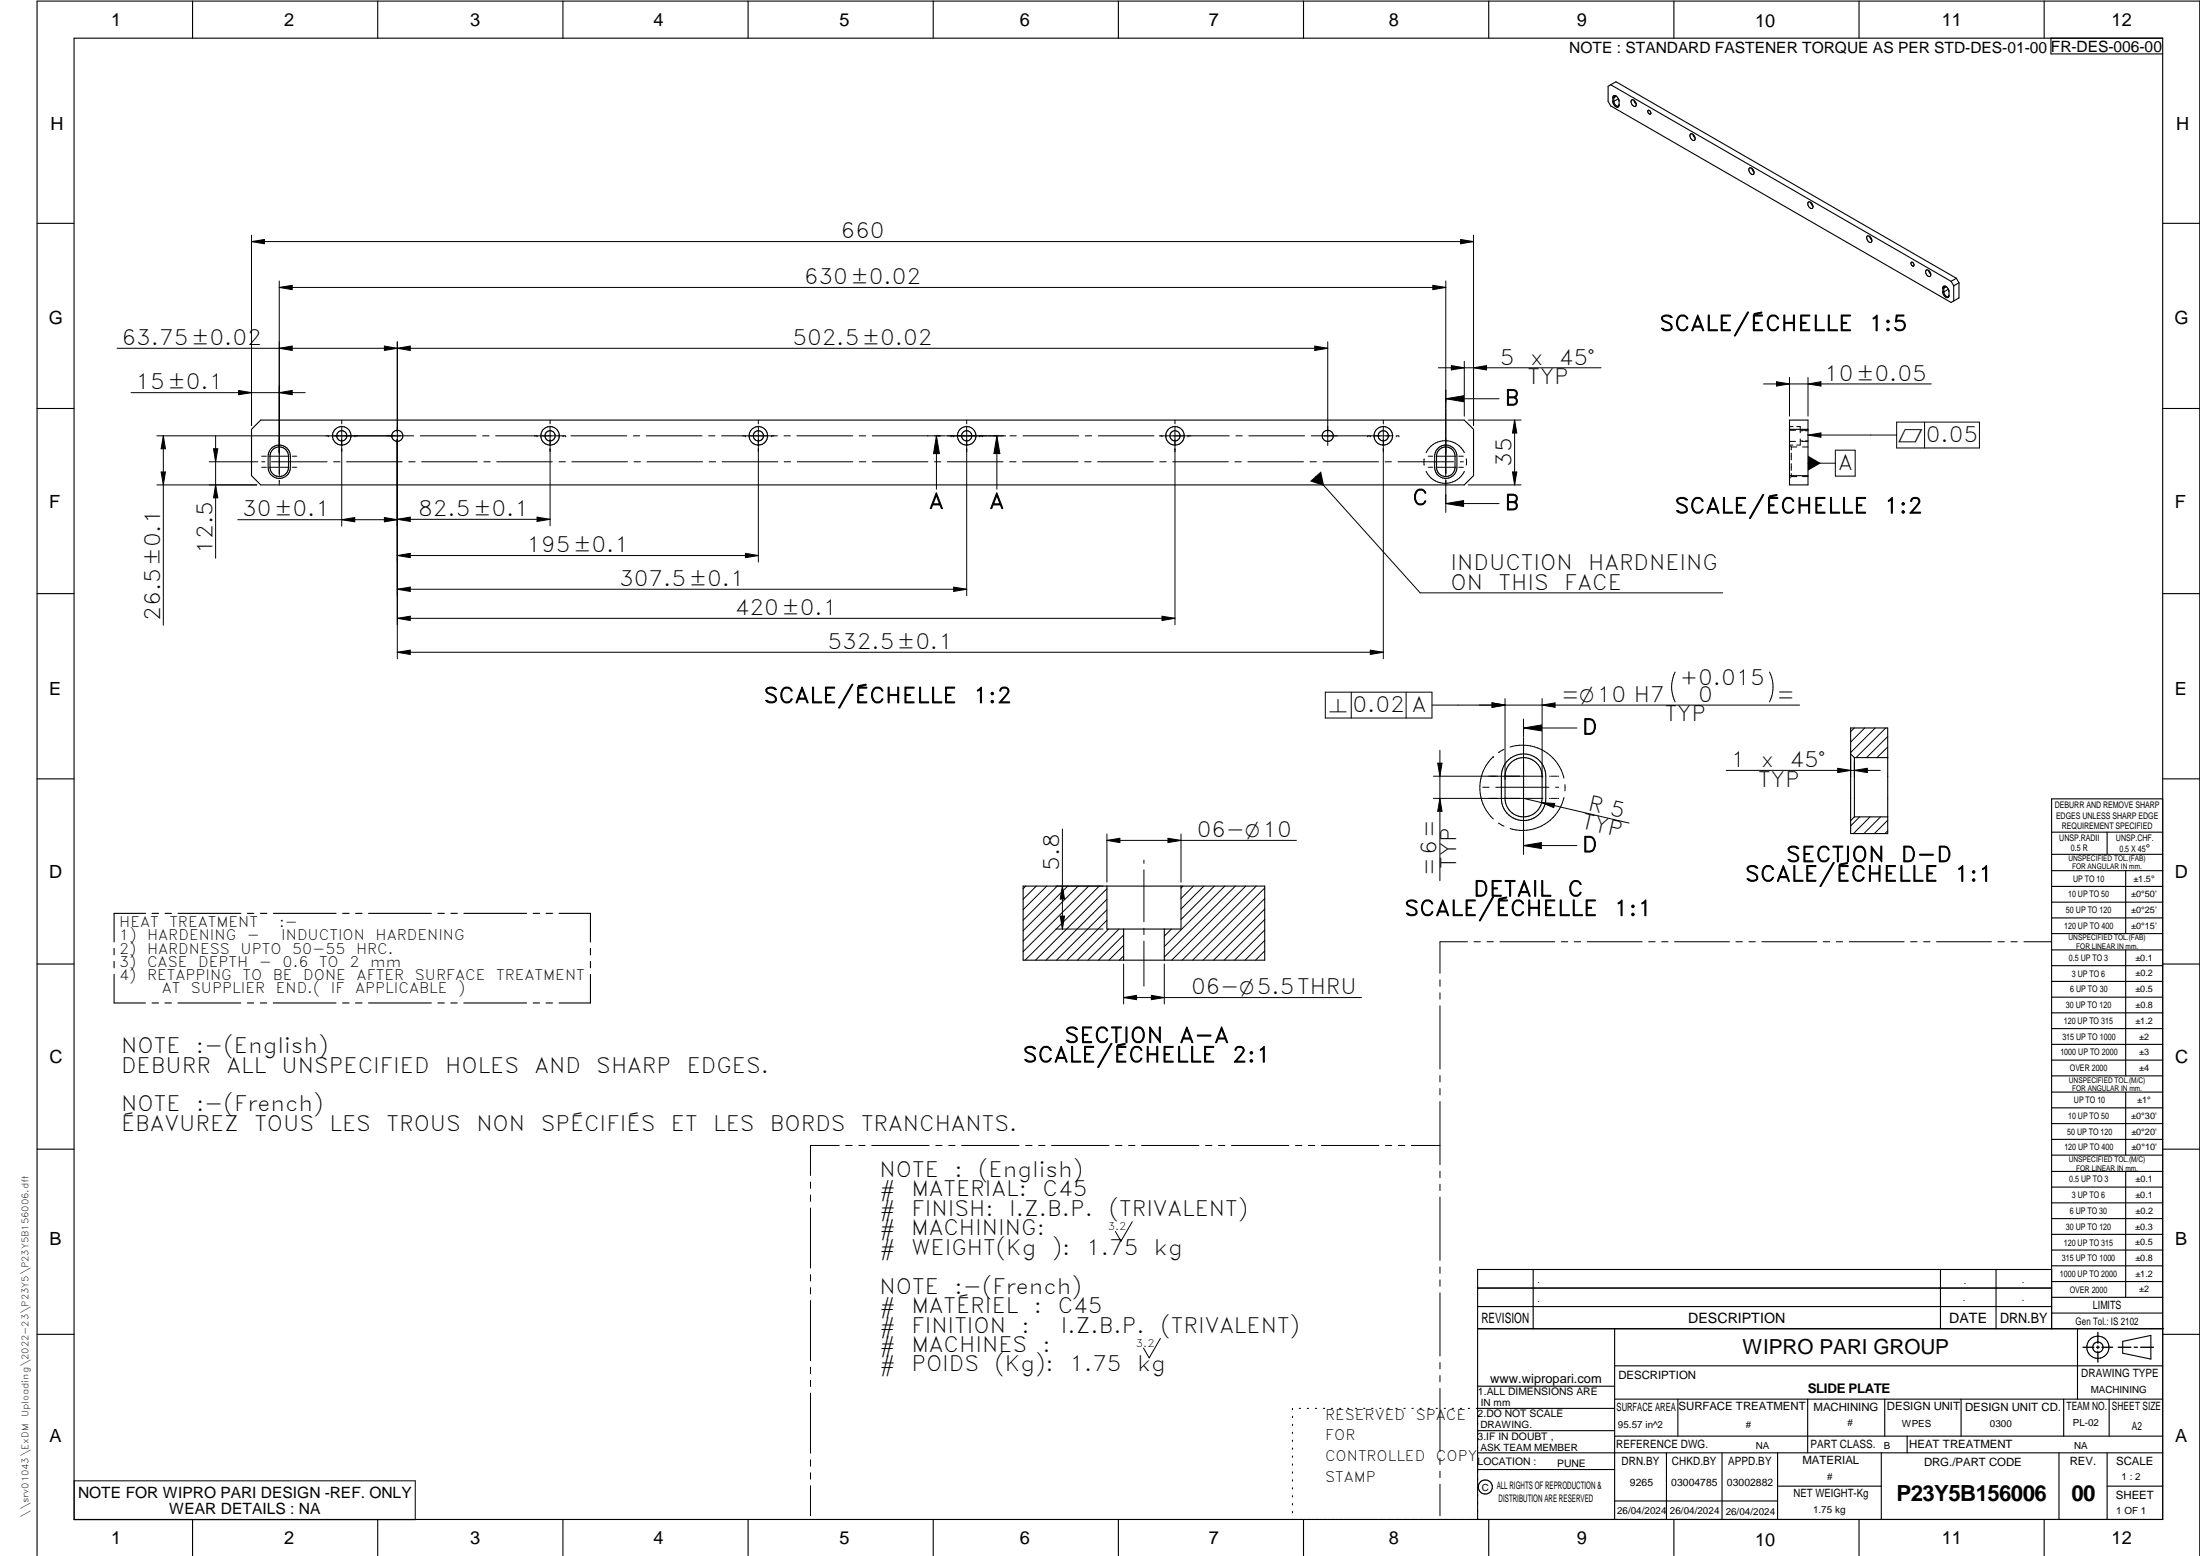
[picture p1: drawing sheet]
<svg xmlns="http://www.w3.org/2000/svg" width="594mm" height="420mm" viewBox="0 0 594 420" stroke-linecap="round" stroke-linejoin="round" font-family="sans-serif">
<g fill="none" stroke="#000" stroke-width=".3">
<path d="M20 10.3h564v400h-564zM52 .3v10M102 .3v10M152 .3v10M202 .3v10M252 .3v10M302 .3v10M352 .3v10M402 .3v10M452 .3v10M502 .3v10M552 .3v10"/>
<path d="M553.8 10.3v4.3h30.2M434.9 22.9l-.7 .4v4.1l.7 1.2 92 53.1 .7-.4M434.9 22.9l92 53.1M434.9 22.9l1.5-.8 91.9 53M435.5 27.4h.3M435.5 26.4h.3M435.5 26.4a.64 .64 0 0 1 .6-.6 .64 .64 0 0 1 .7 .5l.3 .5M435.5 26.4v1M435.8 26.4v1M435.8 27.4a1.11 1.11 0 0 0 1.3 1.2l.1-.4M436.4 26l-.4-.1-.2 .5M436.5 26l-.7 .4"/>
<path d="M437 26.7l-1.2 .7M437.1 26.8l.1 1.6a.64 .64 0 0 1-.6 .6 .64 .64 0 0 1-.7-.5l-.4-1.1M437.1 26.8l.1 .4M440.5 27.1a1.07 1.07 0 0 1 1.1 .3 1.07 1.07 0 0 1 .2 1.2 1.07 1.07 0 0 1-1.2-.3 1.07 1.07 0 0 1-.1-1.2zM441.3 27.1l.5 1M445 29.8a.59 .59 0 0 1 .7 .3 .59 .59 0 0 1-.1 .7l-.5-.3zM456.5 36.2a1.05 1.05 0 0 1 1.1 .6 1.05 1.05 0 0 1-.2 1.2 1.22 1.22 0 0 1-.9-1.8zM457.2 36.3l.5 1M472.3 45.5a1.07 1.07 0 0 1 1.1 .3 1.07 1.07 0 0 1 .2 1.2 1.07 1.07 0 0 1-1.1-.4 1.07 1.07 0 0 1-.2-1.1zM473.1 45.5l.5 1M488.2 54.7a1.07 1.07 0 0 1 1.2 .3 1.07 1.07 0 0 1 .1 1.2 1.07 1.07 0 0 1-1.1-.4 1.07 1.07 0 0 1-.2-1.1zM489 54.7l.6 1"/>
<path d="M10 60.3h10M504.3 63.7a1.05 1.05 0 0 1 1 .6 1.05 1.05 0 0 1-.2 1.2 1.22 1.22 0 0 1-.8-1.8zM504.9 63.9l.6 1M516.1 70.8a.6 .6 0 0 1 .6 .4 .6 .6 0 0 1-.1 .7l-.4-.4zM520.1 73a1.07 1.07 0 0 1 1.1 .4 1.07 1.07 0 0 1 .1 1.1 1.07 1.07 0 0 1-1.1-.3 1.07 1.07 0 0 1-.1-1.2zM520.8 73l.6 1M524.6 78.8h.3M524.6 77.8h.3M524.6 77.8v1M524.9 77.8v1M524.9 78.8a1.11 1.11 0 0 0 1.3 1.2l.1-.4M525.5 77.3l.7 1"/>
<path d="M525.5 77.3h-.6l-.3 .5M525.5 77.4h-.5l-.1 .4M525.6 77.4l-.7 .4M526.1 78.1l-1.2 .7M526.2 78.2l.1 .4M526.2 78.3l.1 .2M526.3 78.5v1.3a.64 .64 0 0 1-.6 .6 .64 .64 0 0 1-.7-.5l-.4-1.1M526.9 76l.7 1.2M527.6 77.2v4.1M528.3 75.1l.7 1.3M528.3 75.1l-1.4 .9M529 76.4v4.1l-1.4 .8"/>
<path d="M529 76.4l-1.4 .8M584 60.3h10M10 110.3h10M67.9 115.9l2.5-2.5h325l2.5 2.5v12.5l-2.5 2.5h-325l-2.5-2.5zM483.2 113.4h5v17.5h-5zM483.2 115.9h5M584 110.3h10M73.4 121a3 3 0 0 1 3.2-.6 3 3 0 0 1 1.8 2.8v3a3 3 0 0 1-3 3 3 3 0 0 1-3-3v-3.5l.4-.9zM73.6 121.5a2.5 2.5 0 0 1 2.7-.6 2.5 2.5 0 0 1 1.6 2.3v3a2.5 2.5 0 0 1-2.5 2.5 2.5 2.5 0 0 1-2.5-2.5l.1-3.5zM388.4 121a3 3 0 0 1 3.2-.6 3 3 0 0 1 1.8 2.8v3a3 3 0 0 1-3 3 3 3 0 0 1-3-3v-3.5l.4-.9zM388.6 121.5a2.5 2.5 0 0 1 2.7-.6 2.5 2.5 0 0 1 1.6 2.3v3a2.5 2.5 0 0 1-2.5 2.5 2.5 2.5 0 0 1-2.5-2.5l.1-3.5zM483.2 128.4h5"/>
<path d="M10 160.3h10M584 160.3h10M499.7 196.6h10.1v28.5h-10.1zM10 210.3h10M407.4 205.1a6 6 0 0 1 6.5-1 6 6 0 0 1 3.5 5.5v6a6 6 0 0 1-6 6 6 6 0 0 1-6-6v-6l.2-1.4 .5-1.4zM407.9 206.1a5 5 0 0 1 5.4-1.1 5 5 0 0 1 3.1 4.6v6a5 5 0 0 1-5 5 5 5 0 0 1-5-5l.1-6.7 .3-1.2zM499.7 203.6l1.1 1M500.8 204.6v16M500.8 204.6h9M584 215.7h-30v143.1M584 210.3h10M276.3 239.3h65.2v20h-65.2z"/>
<path d="M318.9 239.3v11.6h-20v-11.6M500.8 220.6l-1.1 1M500.8 220.6h9M554 230.7h30M554 224.7h30M554 235.1h30M554 239.4h30M569 224.7v6M574 235.1v17M30.8 256.1v1.7M30.8 259.6v1.7M39.3 246.6h-8.5v7.7"/>
<path d="M41.1 246.6h1.7M44.6 246.6h1.7M48.1 246.6h16.9M66.8 246.6h1.7M70.3 246.6h1.7M73.8 246.6h17M92.5 246.6h1.8M96 246.6h1.8M99.5 246.6h17M118.3 246.6h1.7M121.8 246.6h1.7M125.3 246.6h16.9"/>
<path d="M144 246.6h1.7M147.5 246.6h1.7M151 246.6h8.4v7.8M159.4 256.1v1.8M159.4 259.6v1.7M303.4 250.9v8.4M314.4 250.9v8.4M554 243.6h30M554 247.9h30M554 252.1h30M554 256.5h30M574 256.5v34"/>
<path d="M10 260.3h10M30.8 263.1v7.7h8.5M41.1 270.8h1.7M44.5 270.8h1.8M48.1 270.8h16.9M66.8 270.8h1.7M70.3 270.8h1.7M73.8 270.8h16.9M92.5 270.8h1.7M96 270.8h1.7M99.5 270.8h17M118.2 270.8h1.8"/>
<path d="M121.7 270.8h1.8M125.2 270.8h17M144 270.8h1.7M147.5 270.8h1.7M159.4 263.1v7.7h-8.4M554 260.8h30M554 265h30M554 269.3h30M554 273.5h30M554 277.7h30M584 260.3h10M554 282h30"/>
<path d="M554 286.3h30M554 290.5h30M554 294.9h30M554 299.1h30M574 294.9v17M10 310.3h10M554 303.4h30M554 307.7h30M554 311.9h30M554 316.3h30M574 316.3v34M584 310.3h10"/>
<path d="M554 320.5h30M554 324.8h30M554 329.1h30M554 333.3h30M554 337.5h30M399 358.8h185.3M399 352.8h155M399 347.8h155M414 342.8v16M436 358.8v51.5M524 342.8v16M539 342.8v16"/>
<path d="M554 342.8h-155v67.5M554 341.8h30M554 346.1h30M554 350.3h30M554 354.6h30M561 358.8v19M10 360.3h10M399 374.3h37M436 368.8h148M436 377.8h148M453.1 377.8v10M488.1 377.8v14.5"/>
<path d="M508.9 377.8v10M529.6 377.8v10M557.3 377.8v10M569.5 377.8v10M573.2 362.2l7.6-1.6v6.4l-7.6-1.6zM584 360.3h10M349 380.3v.3M349 382.4v.4M349 384.6v.3M349 386.7v.4M349 388.9v.3M349 391v.4"/>
<path d="M349 393.2v.3M349 395.3v.3M349 397.4v.4M349 399.6v.3M350.9 380.3h.3M353 380.3h.3M355.2 380.3h.3M357.4 380.3h.3M359.6 380.3h.3M361.7 380.3h.3M363.9 380.3h.3M366.1 380.3h.3"/>
<path d="M368.3 380.3h.3M370.4 380.3h.3M372.6 380.3h.3M374.8 380.3h.3M376.9 380.3h.4M379.1 380.3h.3M381.3 380.3h.3M383.4 380.3h.4M385.6 380.3h.4M387.8 380.3h.3M390 380.3h.3M392.1 380.3h.4"/>
<path d="M394.3 380.3h.4M396.5 380.3h.3M399 396.8h37M399 392.3h185M399 386.3h37M436 387.8h148M436 380.3h-37.3M450 392.3v18M465 392.3v18M480 392.3v18M508 392.3v18M515 387.8v4.5"/>
<path d="M556 392.3v18M569 392.3v18M52 410.3v9.8M102 410.3v9.8M152 410.3v9.8M202 410.3v9.8M252 410.3v9.8M302 410.3v9.8M349 401.7v.4M349 403.9v.3M349 406v.4M349 408.2v.3"/>
<path d="M352 410.3v9.8M402 410.3v9.8M436 405.3h44M452 410.3v9.8M480 401.3h28M502 410.3v9.8M552 410.3v9.8M569 401.3h15M10 420.1v-419.8h584v419.8"/>
<circle cx="92.3" cy="117.7" r="2.5"/>
<circle cx="92.3" cy="117.7" r="1.37"/>
<circle cx="107.3" cy="117.7" r="1.5"/>
<circle cx="148.5" cy="117.7" r="2.5"/>
<circle cx="148.5" cy="117.7" r="1.38"/>
<circle cx="204.8" cy="117.7" r="2.5"/>
<circle cx="204.8" cy="117.7" r="1.37"/>
<circle cx="261" cy="117.7" r="2.5"/>
<circle cx="261" cy="117.7" r="1.38"/>
<circle cx="317.3" cy="117.7" r="2.5"/>
<circle cx="317.3" cy="117.7" r="1.38"/>
<circle cx="358.5" cy="117.7" r="1.5"/>
<circle cx="373.5" cy="117.7" r="2.5"/>
<circle cx="373.5" cy="117.7" r="1.38"/>
<circle cx="566.5" cy="363.8" r="1.4"/>
<circle cx="566.5" cy="363.8" r="3"/>
<circle cx="401.1" cy="401.5" r="1.91"/>
</g>
<g fill="none" stroke="#000" stroke-width=".27">
<path d="M67.9 63.5v51.4M67.9 65.2h330M67.9 65.2l3.5-.5v1.1zM75.4 77.6l3.5-.6v1.2zM75.4 75.9v52.9M75.4 77.6h315M386.9 77l3.5 .6-3.5 .6zM390.4 75.9v52.9M394.4 64.7l3.5 .5-3.5 .6zM397.9 63.5v51.4M31.6 94h326.9M75.4 94l3.5-.5v1.1z"/>
<path d="M103.8 93.5v1.1l7-1.1v1.1zM107.3 92.3v85.6M355 93.5l3.5 .5-3.5 .6zM358.5 92.3v28M388.4 99.3h43.9M391.9 98.7l3.5 .6-3.5 .6zM395.4 97.6v14.8M397.9 99.3l3.5-.6v1.2zM35.4 106h47M42.3 117.7h67.6M44.1 117.7l.6 3.5h-1.2zM44.1 117.7v51.1"/>
<path d="M58.2 117.7v33M64.4 105.4l3.5 .6-3.5 .6zM75.4 119.7h.1M75.4 106l3.5-.6v1.2zM88.8 117.7h.1M92.3 115.1v27M92.3 114.2h.1M92.3 113.4v.1M92.3 113.6v.5M95.8 117.7h.1M110 117.7h1.7M113.5 117.7h15.1"/>
<path d="M130.3 117.7h1.8M133.8 117.7h18.9M145 117.7h.1M148.5 114.2h.1M148.5 113.4v.1M148.5 113.6v.5M148.5 115.1v26.9M152 117.7h.1M152.8 117.7h.1M154.2 117.7h15M171 117.7h1.8M174.5 117.7h15.1"/>
<path d="M191.4 117.7h1.7M194.9 117.7h15M201.3 117.7h.1M204.8 114.2h.1M204.8 113.4v.1M204.8 113.6v.5M204.8 115.1v36.7M208.3 117.7h.1M211.7 117.7h1.7M215.2 117.7h15.1M232 117.7h1.8M252.9 117.7l.8 4.8h-1.6z"/>
<path d="M252.9 117.7v14.4M255.3 117.7h-19.8M255.5 117.7h16.1M256.8 117.7h.1M257.5 117.7h.1M261 114.2h.1M261 113.4v.1M261 113.6v.5M261 115.1v45.8M264.5 117.7h.1M265.3 117.7h.1M269.2 117.7l.8 4.8h-1.6z"/>
<path d="M269.2 117.7v14.4M272.7 117.7h1.7M276.2 117.7h15.1M293 117.7h1.8M296.6 117.7h15M313 117.7h.1M313.8 117.7h.1M317.3 114.2h.1M317.3 113.4v.1M317.3 113.6v.5M317.3 115.1v53.6M320.8 117.7h.1"/>
<path d="M332 117.7h-18.8M333.7 117.7h1.8M337.2 117.7h15.1M354.1 117.7h1.7M355.9 117.7h20.3M369.3 117.7h.1M370 117.7h.1M373.5 115.1v62.8M373.5 114.2h.1M373.5 113.4v.1M373.5 113.6v.5M377 117.7h.1"/>
<path d="M377.1 117.7h.6M377.8 117.7h.1M390.4 119.7h.1M390.4 107.7h14.4M390.4 107.7l4.8-.8v1.6zM396.5 113.4h14.3M409 113.4v17.5M409 113.4l.6 3.5h-1.2zM476.2 103.7h45.3M479.7 103.1l3.5 .6-3.5 .5zM483.2 115.2h1M483.2 119.2h1.7"/>
<path d="M483.2 101.9v10.5M483.2 116.2h1.7M485.2 115.2h.9v1.6M486.1 116.3h.7M486.1 118.5v1.7h-.9M486.1 119.1h.7M486.6 119.2h1.6M486.6 116.2h1.6M487.5 119.1h.7M487.5 116.3h.7M488.2 103.7l3.5-.6v1.1zM488.2 117.5l3.5-.6v1.2z"/>
<path d="M488.2 101.9v10.5M488.2 117.5h24M512.2 114h22.3v7h-22.3zM519.7 114v7M42.3 130.9h27.1M43.5 127.4h1.2l-.6 3.5zM56.5 124.7h13.1M57.7 121.2h1.1l-.6 3.5zM58.2 130.9l.6 3.5h-1.1zM70.7 123.2h.1M70.7 126.2h.1M70.7 124.7h.8"/>
<path d="M70.9 123.2h.8M70.9 126.2h.8M71.9 123.2h.1M71.9 126.2h.1M72.8 123.2h5.2M72.8 126.2h5.2M73.3 124.7h15M75.4 129.7h.1M75.4 129.9v.8M75.4 130.9h.1M78.9 123.2h.1M78.9 126.2h.1"/>
<path d="M79.1 123.2h.9M79.1 126.2h.9M80.1 123.2h.1M80.1 126.2h.1M90.1 124.7h1.7M92.3 121.2h.1M93.6 124.7h15M103.8 139.7l3.5 .6-3.5 .6zM110.4 124.7h1.7M113.9 124.7h15M130.7 124.7h1.7M134.1 124.7h15.1"/>
<path d="M145 139.6l3.5 .6-3.5 .6zM148.5 121.2h.1M150.9 124.7h1.8M154.4 124.7h15M171.2 124.7h1.7M174.7 124.7h15M191.5 124.7h1.7M195 124.7h15M204.8 121.2h.1M211.8 124.7h1.7M215.3 124.7h15M232.1 124.7h1.7"/>
<path d="M235.6 124.7h15M252.3 124.7h1.8M255.8 124.7h15M261 121.2h.1M272.6 124.7h1.8M276.1 124.7h15M292.9 124.7h1.7M296.4 124.7h15M313.2 124.7h1.7M316.7 124.7h15M317.3 121.2h.1M333.5 124.7h1.7"/>
<path d="M337 124.7h15M353.8 124.7h1.7M355.2 128.6l28.3 31.5h81.7M357.2 124.7h15.1M373.5 121.2h.1M374 124.7h1.7M377.5 124.7h15M384.6 123.9v1.7M385.6 123.2h.1M385.6 126.2h.1M385.9 123.2h.8M385.9 126.2h.8"/>
<path d="M386.9 123.2h.1M386.9 126.2h.1M387.8 123.2h5.2M387.8 126.2h5.2M390.4 129.7h.1M390.4 136l4.8-.8v1.6zM390.4 129.5v8.9M390.4 136h14.4M393.9 123.2h.1M393.9 126.2h.1M394.1 123.2h.9M394.1 126.2h.9"/>
<path d="M394.3 124.7h.9M395.1 123.2h.1M395.1 126.2h.1M395.4 122.2a5.7 5.7 0 0 0-5.2-3.2 5.7 5.7 0 0 0-5.1 3.2M395.4 127.3a5.8 5.8 0 0 1-5.1 3.2 5.8 5.8 0 0 1-5.2-3.2M395.9 123.9v1.7M396.5 130.9h14.3M408.4 127.4h1.2l-.6 3.5zM483.4 129l-.2 .2M483.6 120.5l.1 .2M483.7 120.7v.8M483.7 122.3v1.9"/>
<path d="M483.7 125.2v1.8M483.7 127.8v.9M483.7 128.7h1.5M483.7 120.7h1.5M483.7 128.7l-.2 .1M484.2 120.2h-1l.2 .2M486.7 128.7h1.5M486.7 120.7h1.5M488.2 125.1h7.4M495.6 121.6h5.4v7h-5.4zM64.2 140.3h43.1M92.3 140.3l3.5-.6v1.2z"/>
<path d="M107.3 140.2l3.5-.6v1.2zM107.3 150l3.5-.6v1.2zM107.3 159.1l3.5-.6v1.2zM107.3 140.2h41.2M107.3 150h97.5M107.3 159.1h153.7M201.3 149.4l3.5 .6-3.5 .6zM257.5 158.5l3.5 .6-3.5 .6zM107.3 167l3.5-.6v1.2zM107.3 176.1l3.5-.5v1.1zM107.3 167h210M107.3 176.1h266.2"/>
<path d="M313.8 166.4l3.5 .6-3.5 .6zM370 175.6l3.5 .5-3.5 .6zM357.9 186.9h28.8v7h-28.8zM364.9 186.9v7M379.7 186.9v7M386.7 190.4h99.3M402.9 189.8l3.5 .6-3.5 .6zM406.4 188.6v21.9M411.4 194.2v4.8M411.4 199.2v31.5M411.4 196.6h14.4M411.4 196.6l4.8-.8v1.6z"/>
<path d="M416.4 188.6v21.4M416.4 190.4l3.5-.6v1.2zM452.3 181.5a9 9 0 0 0 0 8M477.8 181.5a9 9 0 0 1 0 8M500.7 196.6l-1 .9M503.5 196.6l-3.8 3.8M506.4 196.6l-6.7 6.6M509.2 196.6l-8 8M509.8 198.9l-5.8 5.7M387.1 215.6h29.6M387.1 209.6h29.6M388.2 206.1h1.2l-.6 3.5z"/>
<path d="M388.8 202.6v35.2M388.8 215.6l.6 3.5h-1.2zM400.4 212.6h1.7M403.2 204.3h.1M403.2 204.3a11.5 11.5 0 0 0 .1 16.8M403.9 212.6h14.4M406.1 202.4l-1.5 .8M407.8 201.7a11.5 11.5 0 0 1 14.5 8.4M411.4 215.6l28.5 6.6M416.3 216.7l3.5 .3-.2 1.1zM418.4 209.6h.1M418.4 215.6h.1"/>
<path d="M418.8 209.6h1.8M418.8 215.6h1.8M420.1 212.6h.8M420.8 209.6h.1M420.8 215.6h.1M422.3 215.3a11.5 11.5 0 0 1-14.5 8.4M422.6 211.9v1.7M466.1 208h41.6M496.2 207.5l3.5 .5-3.5 .6zM499.7 204.6v5.2M500.8 208l3.4-.5v1.1zM500.8 205.6v4.2"/>
<path d="M509.8 204.5l-.1 .1M509.8 201.7l-2.9 2.9M277 239.3l-.7 .7M279.8 239.3l-3.5 3.5M282.7 239.3l-6.4 6.3M285.1 239.3h12.8M285.5 239.3l-9.2 9.2M286.9 223.8v27.1M286.9 239.3l.6 3.5h-1.2zM288.3 239.3l-12 12M291.1 239.3l-14.8 14.8M294 239.3l-17.7 17.7"/>
<path d="M296.8 239.3l-20 20M298.9 240l-19.3 19.3M298.9 226.9l3.5-.5v1.1zM298.9 225.2v13M298.9 226.9h51.2M308.9 232.3v.8M308.9 234.9v14M315.4 226.4l3.5 .5-3.5 .6zM318.9 225.2v13M319.4 239.3l-.5 .5M322.3 239.3l-3.4 3.3M325.1 239.3l-6.2 6.1"/>
<path d="M327.9 239.3l-9 9M330.7 239.3l-16.3 16.3M333.6 239.3l-19.2 19.1M336.4 239.3l-20 20M339.2 239.3l-20 20M341.5 239.8l-19.4 19.5M404.6 222.3l1.5 .8M411.4 228.3l4.8-.8v1.6zM411.4 228.3h14.4M502.2 220.6l-2.5 2.4M505 220.6l-4.5 4.5M507.8 220.6l-4.5 4.5"/>
<path d="M509.8 224.3l-.8 .8M509.8 221.5l-3.6 3.6M285.1 250.9h12.8M286.3 247.4h1.2l-.6 3.5zM298.9 248.5l-10.8 10.8M298.9 245.7l-13.6 13.6M298.9 242.8l-16.4 16.5M299.4 250.9l-8.4 8.4M302.2 250.9l-8.4 8.4M303.4 258.1l-1.1 1.2M303.4 255.3l-4 4M303.4 252.5l-6.8 6.8"/>
<path d="M308.9 250.6v1.8M308.9 254.1v12.2M316.3 250.9l-1.9 1.9M341.5 256.8l-2.5 2.5M341.5 253.9l-5.3 5.4M341.5 251.1l-8.1 8.2M341.5 248.3l-10.9 11M341.5 245.5l-13.8 13.8M341.5 242.6l-16.6 16.7M396.3 254.3h-7.5v8.5M398 254.3h1.8M401.5 254.3h1.8"/>
<path d="M405 254.3h14.9M421.6 254.3h1.7M425.1 254.3h1.7M428.6 254.3h14.8M445.2 254.3h1.7M448.7 254.3h1.7M452.2 254.3h14.8M468.8 254.3h1.7M472.3 254.3h1.7M475.8 254.3h14.8M492.4 254.3h1.7M495.9 254.3h1.7"/>
<path d="M499.4 254.3h14.8M515.9 254.3h1.8M519.4 254.3h1.8M522.9 254.3h14.9M539.5 254.3h1.7M543 254.3h1.7M546.5 254.3h7.4M303.4 269.4h64.3M303.4 269.4l3.5-.6v1.1zM303.4 260.3v10.8M310.9 268.8l3.5 .6-3.5 .5zM314.4 260.3v10.8"/>
<path d="M388.8 264.6v1.7M388.8 268.1v1.7M388.8 271.6v17M388.8 290.4v1.8M388.8 293.9v1.8M388.8 297.4v17.1M218.9 319.2v1.7M226.6 309.3h-7.7v8.1M228.4 309.3h1.7M231.9 309.3h1.7M235.4 309.3h15.5M252.7 309.3h1.7"/>
<path d="M256.2 309.3h1.7M259.7 309.3h15.5M277 309.3h1.7M280.5 309.3h1.7M284 309.3h15.5M301.2 309.3h1.8M304.8 309.3h1.7M308.2 309.3h15.6M325.5 309.3h1.8M329 309.3h1.8M332.5 309.3h15.6M349.8 309.3h1.8"/>
<path d="M353.3 309.3h1.7M356.8 309.3h15.5M374.1 309.3h1.7M377.6 309.3h1.7M381.1 309.3h7.7M388.8 316.3v1.7M388.8 319.8v1.7M218.9 322.7v1.7M218.9 326.2v16.2M305.7 329.9l-3 5.3-1.5-2.7M388.8 323.3v17M218.9 344.2v1.7"/>
<path d="M218.9 347.7v1.7M218.9 351.2v16.2M388.8 342.1v1.7M388.8 345.6v1.7M388.8 349.1v17.1M218.9 369.2v1.7M218.9 372.7v1.7M218.9 376.2v16.2M313.3 361.4l-3 5.3-1.5-2.7M388.8 367.9v1.8M388.8 371.4v1.7M388.8 374.9v17.1"/>
<path d="M20 399.9h92.1v10.5h-92.1zM218.9 394.2v1.7M218.9 397.7v1.7M388.8 393.8v1.7M388.8 397.3v1.7M218.9 401.2v8.1M388.8 400.8v8.5"/>
</g>
<path d="M566.5 359.8v2.9M562.5 363.8h2.9M566.1 363.8h.8M566.5 363.5v.7M566.5 364.9v2.9M567.6 363.8h2.9M572 363.8h3.4M576.3 363.8h.9M578.1 363.8h3.4" fill="none" stroke="#000" stroke-width=".36"/>
<g fill="#000">
<path d="M67.9 65.2l3.5-.5v1.1zM75.4 77.6l3.5-.6v1.2zM386.9 77l3.5 .6-3.5 .6zM394.4 64.7l3.5 .5-3.5 .6zM75.4 94l3.5-.5v1.1zM103.8 93.5l3.5 .5-3.5 .6zM107.3 94l3.5-.5v1.1zM355 93.5l3.5 .5-3.5 .6zM391.9 98.7l3.5 .6-3.5 .6zM397.9 99.3l3.5-.6v1.2zM64.4 105.4l3.5 .6-3.5 .6zM75.4 106l3.5-.6v1.2z"/>
<path d="M390.4 107.7l4.8-.8v1.6zM409 113.4l.6 3.5h-1.2zM479.7 103.1l3.5 .6-3.5 .5zM488.2 103.7l3.5-.6v1.1zM488.2 117.5l3.5-.6v1.2zM44.1 117.7l.6 3.5h-1.2zM43.5 127.4h1.2l-.6 3.5zM58.2 130.9l.6 3.5h-1.1zM57.7 121.2h1.1l-.6 3.5zM252.9 117.7l.8 4.8h-1.6zM269.2 117.7l.8 4.8h-1.6zM353.7 130l3-2.7 .9 3.9z"/>
<path d="M390.4 136l4.8-.8v1.6zM408.4 127.4h1.2l-.6 3.5zM488.2 123l3.5 2.1-3.5 2zM92.3 140.3l3.5-.6v1.2zM103.8 139.7l3.5 .6-3.5 .6zM107.3 140.2l3.5-.6v1.2zM107.3 150l3.5-.6v1.2zM107.3 159.1l3.5-.6v1.2zM145 139.6l3.5 .6-3.5 .6zM201.3 149.4l3.5 .6-3.5 .6zM257.5 158.5l3.5 .6-3.5 .6zM107.3 167l3.5-.6v1.2z"/>
<path d="M107.3 176.1l3.5-.5v1.1zM313.8 166.4l3.5 .6-3.5 .6zM370 175.6l3.5 .5-3.5 .6zM402.9 189.8l3.5 .6-3.5 .6zM411.4 196.6l4.8-.8v1.6zM416.4 190.4l3.5-.6v1.2zM388.2 206.1h1.2l-.6 3.5zM388.8 215.6l.6 3.5h-1.2zM416.3 216.7l3.5 .3-.2 1.1zM496.2 207.5l3.5 .5-3.5 .6zM500.8 208l3.4-.5v1.1zM298.9 226.9l3.5-.5v1.1z"/>
<path d="M315.4 226.4l3.5 .5-3.5 .6zM411.4 228.3l4.8-.8v1.6zM286.3 247.4h1.2l-.6 3.5zM286.9 239.3l.6 3.5h-1.2zM303.4 269.4l3.5-.6v1.1zM310.9 268.8l3.5 .6-3.5 .5z"/>
</g>
<g font-size="6">
<text x="512.1" y="405.2">P23Y5B156006</text>
<text x="559.4" y="405.2">00</text>
</g>
<g font-size="5.7">
<text x="227" y="64.4">660</text>
<text x="217.1" y="76.8">630±0.02</text>
<text x="448.1" y="89.3">SCALE/ÉCHELLE</text>
<text x="504.6" y="89.3">1:5</text>
<text x="32.8" y="93.2">63.75±0.02</text>
<text x="214" y="93.2">502.5±0.02</text>
<text x="405" y="98.4">5</text>
<text x="413.2" y="98.4">x</text>
<text x="421" y="98.4">45°</text>
<text x="36.6" y="105.1">15±0.1</text>
<text x="412.5" y="103.7">TYP</text>
<text x="492.6" y="102.8">10±0.05</text>
<text x="406.3" y="109.4">B</text>
<text x="520.1" y="119.2">0.05</text>
<text x="408.1" y="126.1" transform="rotate(-90 408.1 126.1)">35</text>
<text x="496.3" y="126.8">A</text>
<text x="250.8" y="137.3">A</text>
<text x="267.2" y="137.3">A</text>
<text x="381.4" y="136.3">C</text>
<text x="406.3" y="137.7">B</text>
<text x="65.4" y="139.4">30±0.1</text>
<text x="112.9" y="139.3">82.5±0.1</text>
<text x="452.2" y="138.6">SCALE/ÉCHELLE</text>
<text x="508.8" y="138.6">1:2</text>
<text x="57.4" y="149.5" transform="rotate(-90 57.4 149.5)">12.5</text>
<text x="142.2" y="149.1">195±0.1</text>
<text x="391.7" y="153.9">INDUCTION</text>
<text x="428.9" y="153.9">HARDNEING</text>
<text x="167.2" y="158.2">307.5±0.1</text>
<text x="391.7" y="159.2">ON</text>
<text x="404.7" y="159.2">THIS</text>
<text x="422.4" y="159.2">FACE</text>
<text x="43.2" y="167.6" transform="rotate(-90 43.2 167.6)">26.5±0.1</text>
<text x="198.5" y="166.1">420±0.1</text>
<text x="223.5" y="175.3">532.5±0.1</text>
<text x="453.6" y="185">+0.015</text>
<text x="206.2" y="189.8">SCALE/ÉCHELLE</text>
<text x="262.8" y="189.8">1:2</text>
<text x="421.5" y="189.5">=O10 H7</text>
<text x="458.5" y="189.5">0</text>
<text x="479.8" y="189.5">=</text>
<text x="365.2" y="192.2">0.02 A</text>
<text x="449.5" y="194.8">TYP</text>
<text x="427.2" y="198.3">D</text>
<text x="467.4" y="207.2">1</text>
<text x="475.5" y="207.2">x</text>
<text x="483.3" y="207.2">45°</text>
<text x="474.8" y="212.4">TYP</text>
<text x="428.6" y="218.7" transform="rotate(13 428.6 218.7)">R 5</text>
<text x="323.1" y="226.1">06-O10</text>
<text x="426.8" y="223.7" transform="rotate(13 426.8 223.7)">TYP</text>
<text x="427.2" y="230.1">D</text>
<text x="482.3" y="232.7">SECTION</text>
<text x="513.3" y="232.7">D-D</text>
<text x="286" y="235.2" transform="rotate(-90 286 235.2)">5.8</text>
<text x="387.9" y="236.6" transform="rotate(-90 387.9 236.6)">=6=</text>
<text x="393.2" y="234.5" transform="rotate(-90 393.2 234.5)">TYP</text>
<text x="471.2" y="238">SCALE/ÉCHELLE</text>
<text x="527.8" y="238">1:1</text>
<text x="397.8" y="242">DETAIL</text>
<text x="423.3" y="242">C</text>
<text x="379.2" y="247.3">SCALE/ÉCHELLE</text>
<text x="435.8" y="247.3">1:1</text>
<text x="321.6" y="268.5">06-O5.5THRU</text>
<text x="287.5" y="281.6">SECTION</text>
<text x="318.5" y="281.6">A-A</text>
<text x="32.7" y="284.4">NOTE</text>
<text x="52.9" y="284.4">:-(English)</text>
<text x="276.2" y="286.8">SCALE/ÉCHELLE</text>
<text x="332.7" y="286.8">2:1</text>
<text x="32.7" y="289.6">DEBURR</text>
<text x="61.2" y="289.6">ALL</text>
<text x="76" y="289.6">UNSPECIFIED</text>
<text x="120.2" y="289.6">HOLES</text>
<text x="144.3" y="289.6">AND</text>
<text x="161" y="289.6">SHARP</text>
<text x="185.4" y="289.6">EDGES.</text>
<text x="32.7" y="300.1">NOTE</text>
<text x="32.7" y="305.4">ÉBAVUREZ</text>
<text x="52.9" y="300.1">:-(French)</text>
<text x="68.7" y="305.4">TOUS</text>
<text x="89" y="305.4">LES</text>
<text x="104.3" y="305.4">TROUS</text>
<text x="128.6" y="305.4">NON</text>
<text x="146" y="305.4">SPÉCIFIÉS</text>
<text x="181.2" y="305.4">ET</text>
<text x="192.6" y="305.4">LES</text>
<text x="207.9" y="305.4">BORDS</text>
<text x="232.5" y="305.4">TRANCHANTS.</text>
<text x="237.5" y="317.8">NOTE</text>
<text x="257.7" y="317.8">:</text>
<text x="264.2" y="317.8">(English)</text>
<text x="237.5" y="323.1">#</text>
<text x="246.1" y="323.1">MATERIAL:</text>
<text x="281.5" y="323.1">C45</text>
<text x="237.5" y="328.3">#</text>
<text x="246.1" y="328.3">FINISH:</text>
<text x="272.5" y="328.3">I.Z.B.P.</text>
<text x="299.4" y="328.3">(TRIVALENT)</text>
<text x="237.5" y="333.6">#</text>
<text x="246.1" y="333.6">MACHINING:</text>
<text x="237.5" y="338.8">#</text>
<text x="246.1" y="338.8">WEIGHT(Kg</text>
<text x="284" y="338.8">):</text>
<text x="293.3" y="338.8">1.75</text>
<text x="311.6" y="338.8">kg</text>
<text x="237.5" y="349.3">NOTE</text>
<text x="257.7" y="349.3">:-(French)</text>
<text x="237.5" y="354.6">#</text>
<text x="237.5" y="359.8">#</text>
<text x="246.1" y="354.6">MATÉRIEL</text>
<text x="246.1" y="359.8">FINITION</text>
<text x="275.9" y="359.8">:</text>
<text x="279.2" y="354.6">:</text>
<text x="285.6" y="354.6">C45</text>
<text x="286.5" y="359.8">I.Z.B.P.</text>
<text x="313.4" y="359.8">(TRIVALENT)</text>
<text x="237.5" y="365.1">#</text>
<text x="246.1" y="365.1">MACHINES</text>
<text x="281.6" y="365.1">:</text>
<text x="237.5" y="370.3">#</text>
<text x="246.1" y="370.3">POIDS</text>
<text x="268.6" y="370.3">(Kg):</text>
<text x="288.8" y="370.3">1.75</text>
<text x="307.1" y="370.3">kg</text>
</g>
<text font-size="5.6" x="470.5" y="365.5">WIPRO PARI GROUP</text>
<g font-size="5.4">
<text x="512.5" y="119.2">r</text>
<text x="359" y="192.2">n</text>
</g>
<g font-size="4.9">
<text x="30" y="7">1</text>
<text x="76.7" y="7">2</text>
<text x="127" y="7">3</text>
<text x="176.5" y="7">4</text>
<text x="226.7" y="7">5</text>
<text x="275.4" y="7">6</text>
<text x="326.4" y="7">7</text>
<text x="375" y="7">8</text>
<text x="425.8" y="7">9</text>
<text x="473.9" y="7.4">10</text>
<text x="524.3" y="7">11</text>
<text x="570.2" y="7">12</text>
<text x="13.6" y="35.2">H</text>
<text x="587.6" y="35.2">H</text>
<text x="13.2" y="87.5">G</text>
<text x="587.2" y="87.5">G</text>
<text x="13.3" y="137.1">F</text>
<text x="587.3" y="137.1">F</text>
<text x="13.3" y="187.6">E</text>
<text x="587.3" y="187.6">E</text>
<text x="13.3" y="237">D</text>
<text x="587.3" y="237">D</text>
<text x="13.4" y="287.1">C</text>
<text x="587.4" y="287.1">C</text>
<text x="13.4" y="336.3">B</text>
<text x="587.4" y="336.3">B</text>
<text x="13.4" y="389.3">A</text>
<text x="587.4" y="389.3">A</text>
<text x="30" y="417">1</text>
<text x="76.7" y="417">2</text>
<text x="127" y="417">3</text>
<text x="176.5" y="417">4</text>
<text x="226.7" y="417">5</text>
<text x="275.4" y="417">6</text>
<text x="326.4" y="417">7</text>
<text x="375" y="417">8</text>
<text x="425.8" y="417">9</text>
<text x="473.9" y="417.4">10</text>
<text x="524.3" y="417">11</text>
<text x="570.2" y="417">12</text>
</g>
<g font-size="4.2">
<text x="423.7" y="14.3">NOTE : STANDARD FASTENER TORQUE AS PER STD-DES-01-00</text>
<text x="553.8" y="14">FR-DES-006-00</text>
<text x="21.1" y="404.4">NOTE FOR WIPRO PARI DESIGN -REF. ONLY</text>
<text x="45.7" y="408.9">WEAR DETAILS : NA</text>
</g>
<g font-size="3.9">
<text x="32.2" y="250.3">HEAT</text>
<text x="45.7" y="250.3">TREATMENT</text>
<text x="75.4" y="250.3">:-</text>
<text x="32.2" y="253.9">1)</text>
<text x="32.2" y="257.5">2)</text>
<text x="39.7" y="257.5">HARDNESS</text>
<text x="39.7" y="253.9">HARDENING</text>
<text x="65" y="257.5">UPTO</text>
<text x="66.7" y="253.9">-</text>
<text x="76" y="253.9">INDUCTION</text>
<text x="78.9" y="257.5">50-55</text>
<text x="96.2" y="257.5">HRC.</text>
<text x="101.4" y="253.9">HARDENING</text>
<text x="32.2" y="261.1">3)</text>
<text x="39.7" y="261.1">CASE</text>
<text x="53.5" y="261.1">DEPTH</text>
<text x="69.9" y="261.1">-</text>
<text x="76.3" y="261.1">0.6</text>
<text x="86.2" y="261.1">TO</text>
<text x="94.4" y="261.1">2</text>
<text x="99.9" y="261.1">mm</text>
<text x="32.2" y="264.7">4)</text>
<text x="39.7" y="264.7">RETAPPING</text>
<text x="43.7" y="268.3">AT</text>
<text x="51.6" y="268.3">SUPPLIER</text>
<text x="65.5" y="264.7">TO</text>
<text x="73.7" y="264.7">BE</text>
<text x="74.5" y="268.3">END.(</text>
<text x="81.9" y="264.7">DONE</text>
<text x="89.3" y="268.3">IF</text>
<text x="95.9" y="268.3">APPLICABLE</text>
<text x="96.3" y="264.7">AFTER</text>
<text x="112" y="264.7">SURFACE</text>
<text x="123.7" y="268.3">)</text>
<text x="134" y="264.7">TREATMENT</text>
<text x="357.8" y="383.4">RESERVED</text>
<text x="382.3" y="383.4">SPACE</text>
<text x="357.8" y="388.9">FOR</text>
<text x="357.8" y="394.5">CONTROLLED</text>
<text x="387.8" y="394.5">COPY</text>
<text x="357.8" y="400.1">STAMP</text>
</g>
<g font-size="3.8">
<text x="400.1" y="357.1">REVISION</text>
<text x="455.9" y="357.1">DESCRIPTION</text>
<text x="526.4" y="357.1">DATE</text>
<text x="540.1" y="357.1">DRN.BY</text>
</g>
<text font-size="3.6" x="488.2" y="376.2">SLIDE PLATE</text>
<text font-size="3.5" x="402.4" y="373.3">www.wipropari.com</text>
<g font-size="3.1">
<text x="565.2" y="353.5">LIMITS</text>
<text x="562" y="371.7">DRAWING TYPE</text>
<text x="437" y="372.3">DESCRIPTION</text>
<text x="436.5" y="380.9">SURFACE AREA</text>
<text x="453.3" y="380.9">SURFACE TREATMENT</text>
<text x="489.7" y="380.9">MACHINING</text>
<text x="509.5" y="380.9">DESIGN UNIT</text>
<text x="530.6" y="380.9">DESIGN UNIT CD.</text>
<text x="558" y="380.7">TEAM NO.</text>
<text x="570.3" y="380.7">SHEET SIZE</text>
<text x="575.6" y="386.1">A2</text>
<text x="436.4" y="391.1">REFERENCE DWG.</text>
<text x="437.9" y="395.5">DRN.BY</text>
<text x="451.5" y="395.5">CHKD.BY</text>
<text x="466.6" y="395.5">APPD.BY</text>
<text x="486.7" y="395.4">MATERIAL</text>
<text x="488.9" y="391">PART CLASS.</text>
<text x="515.6" y="391">HEAT TREATMENT</text>
<text x="519.6" y="395.9">DRG./PART CODE</text>
<text x="558.9" y="395.6">REV.</text>
<text x="571.4" y="395.6">SCALE</text>
<text x="484.3" y="404.3">NET WEIGHT-Kg</text>
<text x="571.4" y="404.7">SHEET</text>
</g>
<text font-size="3" x="579.5" y="230.1">°</text>
<g font-size="2.8">
<text x="299.1" y="332.1">3.2</text>
<text x="560.5" y="357.7">Gen Tol.: IS 2102</text>
<text x="306.7" y="363.6">3.2</text>
<text x="399.1" y="376.7">1.ALL DIMENSIONS ARE</text>
<text x="399" y="382.7">2.DO NOT SCALE</text>
<text x="399" y="388.7">3.IF IN DOUBT ,</text>
<text x="399" y="395.5">LOCATION :</text>
<text x="420.5" y="396">PUNE</text>
<text x="440.2" y="401.3">9265</text>
<text x="451.3" y="401.2">03004785</text>
<text x="466.3" y="401.3">03002882</text>
<text x="404.2" y="402">ALL RIGHTS OF REPRODUCTION &amp;</text>
<text x="404.7" y="405.4">DISTRIBUTION ARE RESERVED</text>
</g>
<g font-size="2.7">
<text x="564.6" y="376.2">MACHINING</text>
<text x="399.9" y="379.7">IN mm</text>
<text x="399.8" y="385.7">DRAWING.</text>
<text x="436.9" y="385.5">95.57 in^2</text>
<text x="471.4" y="385.6">#</text>
<text x="498.9" y="385.1">#</text>
<text x="513.6" y="385.3">WPES</text>
<text x="537.3" y="385.2">0300</text>
<text x="559.7" y="385.2">PL-02</text>
<text x="399.8" y="391.8">ASK TEAM MEMBER</text>
<text x="474.1" y="391.2">NA</text>
<text x="508.7" y="391.2">B</text>
<text x="560.1" y="391.2">NA</text>
<text x="493.4" y="399.6">#</text>
<text x="572.9" y="399.8">1 : 2</text>
<text x="400.1" y="402.5">C</text>
<text x="436.7" y="408.7">26/04/2024</text>
<text x="450.9" y="408.8">26/04/2024</text>
<text x="466" y="409">26/04/2024</text>
<text x="489.6" y="408.5">1.75 kg</text>
<text x="571.5" y="408.7">1 OF 1</text>
</g>
<g font-size="2.5">
<text x="559.2" y="229.9">0.5 R</text>
<text x="572.3" y="230.1">0.5 X 45</text>
<text x="559.4" y="323.5">3 UP TO 6</text>
<text x="558.9" y="327.8">6 UP TO 30</text>
<text x="557.8" y="332">30 UP TO 120</text>
<text x="415.2" y="346.4">.</text>
<text x="530.3" y="346.6">.</text>
<text x="545.9" y="346.4">.</text>
<text x="415.2" y="351.5">.</text>
<text x="530.1" y="351.3">.</text>
<text x="545.9" y="351.4">.</text>
</g>
<g font-size="2.4">
<text x="554.9" y="218.3">DEBURR AND REMOVE SHARP</text>
<text x="555.2" y="221.1">EDGES UNLESS SHARP EDGE</text>
<text x="556.1" y="227.2">UNSP.RADII</text>
<text x="556.8" y="223.8">REQUIREMENT SPECIFIED</text>
<text x="571.4" y="227">UNSP.CHF.</text>
<text x="559.8" y="238">UP TO 10</text>
<text x="576.1" y="238.1">±1.5°</text>
<text x="558.5" y="242.3">10 UP TO 50</text>
<text x="575.5" y="242.3">±0°50'</text>
<text x="557.4" y="250.8">120 UP TO 400</text>
<text x="557.9" y="246.5">50 UP TO 120</text>
<text x="575.5" y="250.8">±0°15'</text>
<text x="575.5" y="246.6">±0°25'</text>
<text x="558.7" y="259.4">0.5 UP TO 3</text>
<text x="559.5" y="263.7">3 UP TO 6</text>
<text x="576.6" y="259.4">±0.1</text>
<text x="576.6" y="263.7">±0.2</text>
<text x="559" y="268">6 UP TO 30</text>
<text x="576.6" y="268">±0.5</text>
<text x="557.9" y="272.2">30 UP TO 120</text>
<text x="576.6" y="272.2">±0.8</text>
<text x="556.9" y="280.7">315 UP TO 1000</text>
<text x="557.3" y="276.5">120 UP TO 315</text>
<text x="576.6" y="276.5">±1.2</text>
<text x="577.7" y="280.7">±2</text>
<text x="556.4" y="284.9">1000 UP TO 2000</text>
<text x="577.6" y="285">±3</text>
<text x="558.9" y="289.2">OVER 2000</text>
<text x="577.7" y="289.3">±4</text>
<text x="560" y="297.9">UP TO 10</text>
<text x="577.1" y="297.9">±1°</text>
<text x="558.5" y="302.1">10 UP TO 50</text>
<text x="575.5" y="302.2">±0°30'</text>
<text x="557.5" y="310.6">120 UP TO 400</text>
<text x="558.2" y="306.4">50 UP TO 120</text>
<text x="575.5" y="310.6">±0°10'</text>
<text x="575.5" y="306.4">±0°20'</text>
<text x="558.8" y="319.2">0.5 UP TO 3</text>
<text x="576.6" y="323.5">±0.1</text>
<text x="576.6" y="319.3">±0.1</text>
<text x="576.7" y="327.8">±0.2</text>
<text x="576.6" y="332">±0.3</text>
<text x="556.8" y="340.6">315 UP TO 1000</text>
<text x="557.3" y="336.3">120 UP TO 315</text>
<text x="576.6" y="336.3">±0.5</text>
<text x="576.6" y="340.6">±0.8</text>
<text x="556.2" y="344.8">1000 UP TO 2000</text>
<text x="576.6" y="344.8">±1.2</text>
<text x="558.9" y="349">OVER 2000</text>
<text x="577.7" y="349">±2</text>
<text x="7.7" y="382.7" transform="rotate(-90 7.7 382.7)">Uploading\2022-23\P23Y5\P23Y5B156006.dft</text>
<text x="7.7" y="409.9" transform="rotate(-90 7.7 409.9)">\\srv01043\ExDM</text>
</g>
<g font-size="2.1">
<text x="558.6" y="232.4">UNSPECIFIED TOL.(FAB)</text>
<text x="559.5" y="234.8">FOR ANGULAR IN mm.</text>
<text x="558.6" y="254">UNSPECIFIED TOL.(FAB)</text>
<text x="560.7" y="256.3">FOR LINEAR IN mm.</text>
<text x="558.7" y="292.4">UNSPECIFIED TOL.(M/C)</text>
<text x="559.6" y="294.7">FOR ANGULAR IN mm.</text>
<text x="558.7" y="313.8">UNSPECIFIED TOL.(M/C)</text>
<text x="560.6" y="316.2">FOR LINEAR IN mm.</text>
</g>
</svg>
